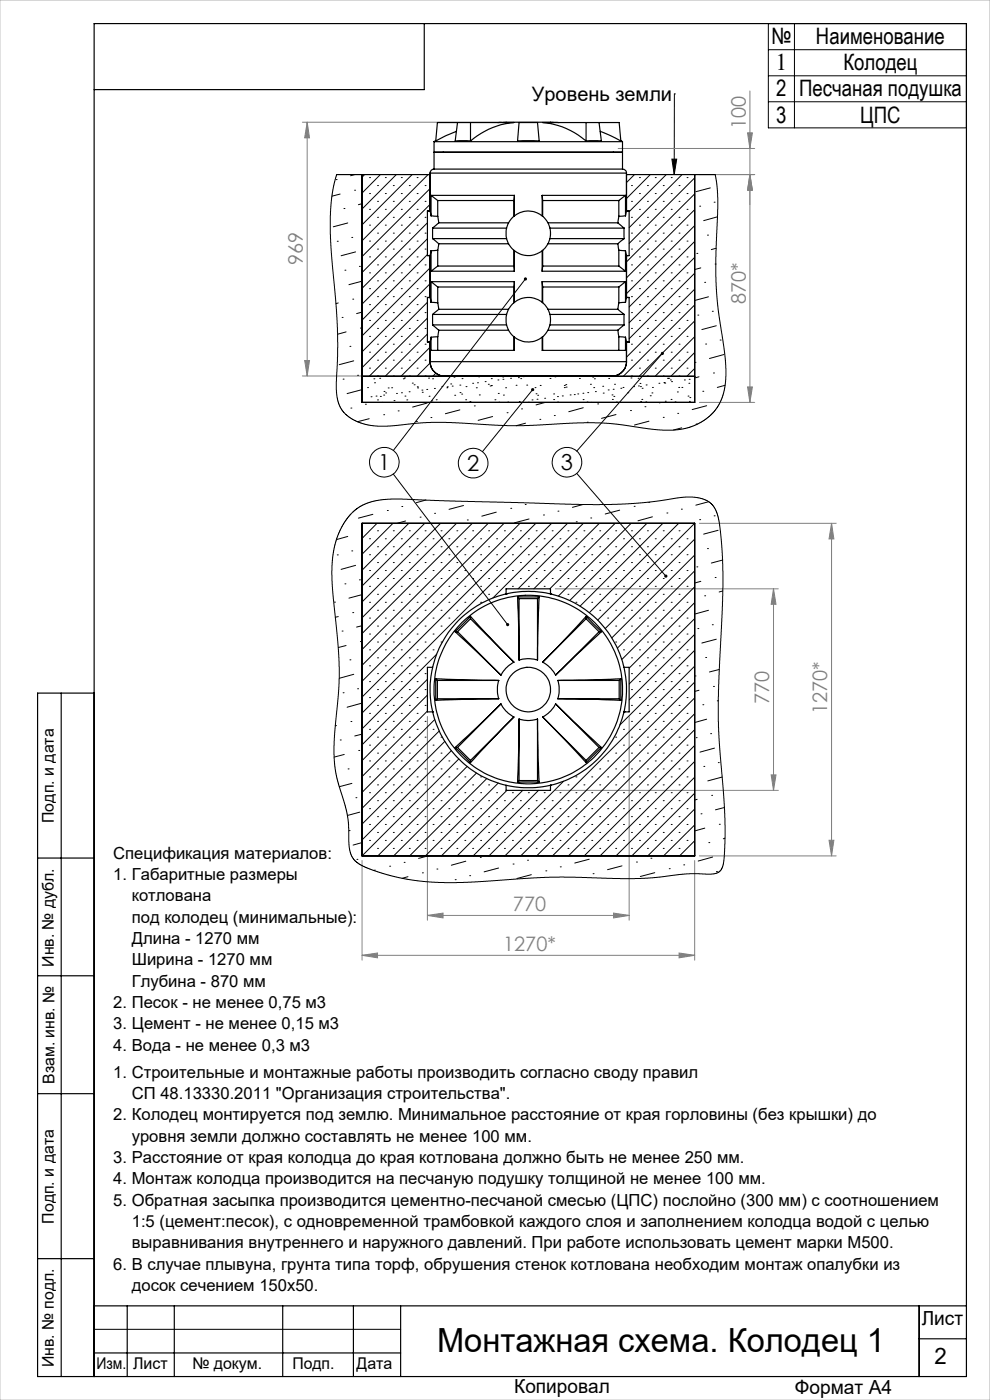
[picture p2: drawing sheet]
<svg xmlns="http://www.w3.org/2000/svg" width="210mm" height="297mm" viewBox="0 0 210 297" stroke-linecap="round" stroke-linejoin="round" font-family="sans-serif">
<g fill="none" stroke="#000" stroke-width=".21">
<path d="M143.1 19.9h.1M143.1 19.9l-.1 17.1M163 5h42v22.1h-42zM163 10.5h42M163 16.1h42M168.5 5v22.1M142.5 33.8h1l-.5 3.2zM163 21.6h42M111.4 59.2l-28 36.4M140.5 75l-18.2 20.7M113 82.7l-10.7 13.1M83.4 100.6l24.3 31.9"/>
<path d="M122.3 100.4l19 21.8M20 282h65"/>
<circle cx="81.5" cy="98.1" r="3.1"/>
<circle cx="100.4" cy="98.3" r="3.2"/>
<circle cx="120.3" cy="98.1" r="3.1"/>
</g>
<g fill="none" stroke="#808080" stroke-width=".21">
<path d="M159.1 19.3v66.1M64.1 25.9h42.2M65.2 25.9l.5 3.3h-1.1zM65.2 25.9v53.9M131.1 31.5h29M148.3 37h11.8M158.6 28.2h1l-.5 3.3zM159.1 37l.5 3.4h-1zM64.1 79.8h29.2M64.6 76.5h1.1l-.5 3.3zM148.3 85.4h11.8M158.6 82.1h1l-.5 3.3z"/>
<path d="M148.3 111h29.1M176.4 111l.5 3.3h-1zM176.4 111v70.6M117.8 124.9h47.3M164.1 124.9l.5 3.3h-1zM164.1 124.9v42.8M90.7 152v43.2M133.5 152v43.2M117.8 167.7h47.3M163.6 164.4h1l-.5 3.3zM175.9 178.3h1l-.5 3.3zM76.8 182.6v21.1"/>
<path d="M90.7 194.2l3.3-.5v1zM90.7 194.2h42.8M130.1 193.7l3.4 .5-3.4 .5zM147.4 182.6v21.1M148.3 181.6h29.1M76.8 202.7l3.3-.5v1zM76.8 202.7h70.6M144 202.2l3.4 .5-3.4 .5z"/>
</g>
<g fill="none" stroke="#000" stroke-width=".25">
<path d="M90 5v14h-70M13 147v145M20 147h-12v145h197v-287h-185v287M8 182h12M8 207h12M8 232h12M8 267h12M20 277h185M27 277v15M37 277v15M60 277v15M75 277v15"/>
<path d="M85 277v15M195 277v15M20 287h65M195 284h10"/>
</g>
<path d="M0 0h210v297h-210z" fill="none" stroke="#c0c0c0" stroke-width=".21"/>
<g fill="#000">
<path d="M142.5 33.8h1l-.5 3.2zM112.8 82.4h.4l-.2 .3 .2-.3a.34 .34 0 0 1 0 .5 .34 .34 0 0 1-.5 0 .34 .34 0 0 1 .1-.5z"/>
<path d="M111.3 58.9a.33 .33 0 0 0-.1 .5 .33 .33 0 0 0 .5 0 .33 .33 0 0 0 0-.5l-.3 .3 .3-.3zM107.5 132.3a.34 .34 0 0 0-.1 .4 .34 .34 0 0 0 .5 .1l-.2-.3 .2 .3a.34 .34 0 0 0 0-.5 .34 .34 0 0 0-.4 0zM140.3 74.8a.34 .34 0 0 0 0 .4 .34 .34 0 0 0 .5 0 .34 .34 0 0 0-.1-.5l-.2 .3 .2-.3zM141 122a.34 .34 0 0 0 0 .5 .34 .34 0 0 0 .5 0l-.2-.3 .2 .2a.35 .35 0 0 0 0-.4 .35 .35 0 0 0-.5 0z"/>
</g>
<g fill="#808080">
<path d="M76.8 202.7l3.3-.5v1zM144 202.2l3.4 .5-3.4 .5z"/>
<path d="M159.1 37l.5 3.4h-1zM158.6 28.2h1l-.5 3.3zM64.6 76.5h1.1l-.5 3.3zM65.2 25.9l.5 3.3h-1.1zM163.6 164.4h1l-.5 3.3zM164.1 124.9l.5 3.3h-1zM175.9 178.3h1l-.5 3.3zM176.4 111l.5 3.3h-1z"/>
<path d="M159.1 37l.5 3.4h-1zM158.6 82.1h1l-.5 3.3z"/>
<path d="M90.7 194.2l3.3-.5v1zM130.1 193.7l3.4 .5-3.4 .5z"/>
</g>
<g fill="none" stroke="#000" stroke-width=".21">
<path d="M71.3 38.1h.1M71.4 37l-1 4.2-.3 4.5 .1 7 1.1 11.5 .3 5.2v6.3l-.3 7 .3 2 .5 1.5 .7 1.2 1.1 1 1.6 .9 1.4 .6 3.1 .5h2.8l8.6-.8 5.2 .1 10.9 .6h4.8l9.2-.6h4.7l4.5 .3 6.8 1 3 .3 2.8-.1 2-.3 2-.6 2-1.1 1.3-1 1.6-1.8 .8-1.6 .6-2 .4-2.9-.1-3.5-1.6-10.7-.4-5.8-.1-5.4 .5-12.6-.2-2.7-.4-2.2M75.2 37l-.8 .3M77.3 37l-.5 .6M78.4 37.7h.1M80.1 39.4h.1M80.7 37l-3.9 4M81.7 37.7h.1M83.4 39.4h.1M84.1 37l-7.3 7.3M85.1 37.7h.1M86.8 39.4h.1"/>
<path d="M87.4 37l-10.6 10.7M88.5 37.7h.1M90.2 39.4h.1M90.8 37l-14 14.1M133.9 39.4h.1M134.6 37l-1.7 1.7M135.6 37.7h.1M137.3 39.4h.1M137.9 37l-5 5.1M139 37.7h.1M140.7 39.4h.1M141.3 37l-7.8 7.9"/>
<path d="M142.4 37.7h.1M144 39.4h.1M144.7 37l-11.2 11.3M145.7 37.7h.1M147.4 37.7l-13.9 13.9M150.7 39.9l-3.1 .8M71.5 51.2h.1M72.1 41.2l-1.7 .4M73 44.2h.1M73.2 57.3h.1M73.8 47.3l-3.1 .8M74.6 50.4h.1"/>
<path d="M75.2 40.4h.1M75.4 53.4l-3 .9M76.2 56.5h.1M76.8 59.7l-2.8 .7M76.8 43.2l-.8 .2M78.4 57.9h.1M78.4 54.5h.1M78.4 51.1h.1M78.4 47.8h.1M78.4 44.4h.1M78.4 41.1h.1M80.1 59.6h.1"/>
<path d="M80.1 56.2h.1M80.1 52.8h.1M80.1 49.5h.1M80.1 46.1h.1M80.1 42.7h.1M81.7 57.9h.1M81.7 54.5h.1M81.7 51.1h.1M81.7 47.8h.1M81.7 44.4h.1M81.7 41.1h.1M83.4 59.6h.1"/>
<path d="M83.4 56.2h.1M83.4 52.8h.1M83.4 49.5h.1M83.4 46.1h.1M83.4 42.7h.1M85.1 57.9h.1M85.1 54.5h.1M85.1 51.1h.1M85.1 47.8h.1M85.1 44.4h.1M85.1 41.1h.1M86.8 59.6h.1"/>
<path d="M86.8 56.2h.1M86.8 52.8h.1M86.8 49.5h.1M86.8 46.1h.1M86.8 42.7h.1M88.5 57.9h.1M88.5 54.5h.1M88.5 51.1h.1M88.5 47.8h.1M88.5 44.4h.1M88.5 41.1h.1M90.2 59.6h.1"/>
<path d="M90.2 56.2h.1M90.2 52.8h.1M90.2 49.5h.1M90.2 46.1h.1M90.2 42.7h.1M90.7 54l-13.9 13.9M90.7 50.7l-13.9 13.8M90.7 47.3l-13.9 13.9M91.2 56.8l-14.4 14.5M91.2 43.4l-14.4 14.4M91.2 40l-14.4 14.4M133.9 59.6h.1"/>
<path d="M133.9 56.2h.1M133.9 52.8h.1M133.9 49.5h.1M133.9 46.1h.1M133.9 42.7h.1M135.6 57.9h.1M135.6 54.5h.1M135.6 51.1h.1M135.6 47.8h.1M135.6 44.4h.1M135.6 41.1h.1M137.3 59.6h.1"/>
<path d="M137.3 56.2h.1M137.3 52.8h.1M137.3 49.5h.1M137.3 46.1h.1M137.3 42.7h.1M139 57.9h.1M139 54.5h.1M139 51.1h.1M139 47.8h.1M139 44.4h.1M139 41.1h.1M140.7 59.6h.1"/>
<path d="M140.7 56.2h.1M140.7 52.8h.1M140.7 49.5h.1M140.7 46.1h.1M140.7 42.7h.1M142.4 57.9h.1M142.4 54.5h.1M142.4 51.1h.1M142.4 47.8h.1M142.4 44.4h.1M142.4 41.1h.1M144 59.6h.1"/>
<path d="M144 56.2h.1M144 52.8h.1M144 49.5h.1M144 46.1h.1M144 42.7h.1M145.7 57.9h.1M145.7 54.5h.1M145.7 51.1h.1M145.7 47.8h.1M145.7 44.4h.1M145.7 41.1h.1M147.4 58l-13.9 13.9"/>
<path d="M147.4 54.6l-13.9 13.9M147.4 51.2l-13.9 13.9M147.4 47.9l-14.5 14.4M147.4 44.5l-14.5 14.4M147.4 41.1l-14.5 14.5M147.8 53.8h.1M148.4 43.7h.1M148.7 56.8l-1.3 .4M149.5 59.9h.1M150.1 49.9h.1M151.5 42.9h.1M151.7 56h.1"/>
<path d="M151.9 52.7l-1 .2M152.2 46l-2.9 .8M71.8 64.3l-.5 .1M72.6 67.3h.1M73.4 70.4l-1.8 .5M74.2 73.5h.1M74.8 63.5h.1M75 76.5l-3 .9M75.8 79.6h.1M76.4 69.6h.1M76.8 66.2l-1.2 .3M78.4 78.1h.1"/>
<path d="M78.4 74.7h.1M78.4 71.4h.1M78.4 68h.1M78.4 64.6h.1M78.4 61.2h.1M78.5 79.8h.1M80.1 79.8h.1M80.1 76.4h.1M80.1 73h.1M80.1 69.7h.1M80.1 66.3h.1M80.1 62.9h.1"/>
<path d="M81.7 78.1h.1M81.7 74.7h.1M81.7 71.4h.1M81.7 68h.1M81.7 64.6h.1M81.7 61.2h.1M83.4 79.8h.1M83.4 76.4h.1M83.4 73h.1M83.4 69.7h.1M83.4 66.3h.1M83.4 62.9h.1"/>
<path d="M85.1 78.1h.1M85.1 74.7h.1M85.1 71.4h.1M85.1 68h.1M85.1 64.6h.1M85.1 61.2h.1M86.8 79.8h.1M86.8 76.4h.1M86.8 73h.1M86.8 69.7h.1M86.8 66.3h.1M86.8 62.9h.1"/>
<path d="M88.5 78.1h.1M88.5 74.7h.1M88.5 71.4h.1M88.5 68h.1M88.5 64.6h.1M88.5 61.2h.1M90.2 79.8h.1M90.2 76.4h.1M90.2 73h.1M90.2 69.7h.1M90.2 66.3h.1M90.2 62.9h.1"/>
<path d="M90.7 70.9l-9 8.9M90.7 67.5l-12.4 12.3M90.7 64.1l-13.9 13.9M91.2 77l-2.8 2.8M91.2 73.7l-6.1 6.1M91.2 60.2l-14.4 14.4M92.5 79.2l-.7 .6M93.6 79.8h.1M93.8 79.9h.1M95.2 79.8h.1M96.9 79.8h.1M98.6 79.8h-.1"/>
<path d="M100.3 79.8h.1M101.5 79.9h.1M102 79.8h-.1M103.6 79.8h.1M105.3 79.8h.1M106.6 80h.1M107 79.8h.1M108.7 79.8h.1M110.4 79.8h.1M111 79.9h.1M112.1 79.8h-.1M115.4 79.8h.1"/>
<path d="M117.1 79.8h.1M117.7 79.9h.1M118.8 79.8h-.1M120.5 79.8h.1M122.2 79.8h-.1M123.9 79.8h.1M125.5 79.8h.1M127.2 79.8h.1M128.9 79.8h-.1M130.6 79.8h.1M133.9 79.8h.1M133.9 76.4h.1"/>
<path d="M133.9 73h.1M133.9 69.7h.1M133.9 66.3h.1M133.9 62.9h.1M135.6 78.1h.1M135.6 74.7h.1M135.6 71.4h.1M135.6 68h.1M135.6 64.6h.1M135.6 61.2h.1M137.3 79.8h.1M137.3 76.4h.1"/>
<path d="M137.3 73h.1M137.3 69.7h.1M137.3 66.3h.1M137.3 62.9h.1M139 78.1h.1M139 74.7h.1M139 71.4h.1M139 68h.1M139 64.6h.1M139 61.2h.1M140.7 79.8h.1M140.7 76.4h.1"/>
<path d="M140.7 73h.1M140.7 69.7h.1M140.7 66.3h.1M140.7 62.9h.1M142.4 78.1h.1M142.4 74.7h.1M142.4 71.4h.1M142.4 68h.1M142.4 64.6h.1M142.4 61.2h.1M144 79.8h.1M144 76.4h.1"/>
<path d="M144 73h.1M144 69.7h.1M144 66.3h.1M144 62.9h.1M145.7 78.1h.1M145.7 74.7h.1M145.7 71.4h.1M145.7 68h.1M145.7 64.6h.1M145.7 61.2h.1M147.4 78.2l-1.7 1.6M147.4 74.8l-5.1 5"/>
<path d="M147.4 71.4l-8.4 8.4M147.4 68.1l-11.8 11.7M147.4 64.7l-15.2 15.1M147.4 61.3l-14.5 14.5M147.4 76.9h.1M148 66.8h.1M148.3 79.9l-.9 .3M149.7 73h.1M150.3 63l-2.9 .7M151.1 66h.1M151.3 79.1h.1M151.9 69.1l-3 .8"/>
<path d="M152.8 72.1h.1M153.6 75.2l-3.1 .9M72.8 80.4h.1M74.4 86.6h.1M76.7 82.7l-3.1 .8M77.5 85.8h.1M78 82.2h.1M78.3 88.8l-2.5 .7M78.7 84.2h.1M79.3 80.4h.1M79.4 81.2h.1M79.8 84h.1"/>
<path d="M80.1 84.8h.1M80.5 80.3h.1M80.7 84.1h.1M80.9 85.4h.1M81.4 83.8h.1M81.4 88h.1M81.5 83h.1M81.8 83.4h.1M82.3 82.3h.1M83.1 82.3h.1M83.6 85h.1M84.1 83.5h.1"/>
<path d="M84.5 87.2h.1M85.2 83.3h.1M85.5 80.4h.1M85.8 80.2h.1M85.9 84h.1M86.3 84.8h.1M86.8 83.1h.1M87.1 85.4h.1M87.5 81.3h.1M87.8 81.6h.1M88.3 89.4h.1M88.5 82.1h.1"/>
<path d="M88.6 82.3h.1M89.5 82.8h.1M89.6 83.2h.1M90.5 82.6h.1M90.6 85.5l-3.1 .9M90.9 80.2h.1M91 84.1h.1M91.4 88.6h.1M91.6 85.1h.1M91.8 80.4h.1M91.9 85.4h.1M92.1 82.4h.1"/>
<path d="M92.5 84.8h.1M93.4 85.4h.1M93.7 82h.1M94.8 82.3h.1M94.9 82.1h.1M95.6 81.5h.1M95.9 81.9h.1M96.3 80h.1M96.4 83.9h.1M97.5 81.7h.1M97.5 87l-3 .8M97.6 83.3h.1"/>
<path d="M97.9 83.6h.1M98 80.3h.1M98.8 84.8h.1M98.8 82h.1M99.6 85.3h.1M99.7 85.2h.1M100.3 81.3h.1M100.6 86.1h.1M101 82.3h.1M101.3 81.2h.1M101.7 83.8h.1M102.9 81h.1"/>
<path d="M103.6 81.5h.1M104 81.9h.1M104.2 80.3h.1M104.2 81.8h.1M104.5 88.4l-3.1 .8M105 84.8h.1M105.6 80.6h.1M105.7 83.5h.1M105.8 85.3h.1M106.7 80.5h.1M106.8 83.8h.1M107.2 82.3h.1"/>
<path d="M107.6 87.6h.1M107.7 85.3h.1M108.3 80.3h.1M109.5 81.7h.1M110 80.1h.1M110.1 85.2h.1M110.5 80.3h.1M110.6 86.7h.1M111.5 89.8l-2 .5M111.7 81.7h.1M112.1 85.3h.1M112.9 84.8h.1"/>
<path d="M113.5 82.2h.1M113.7 83.5h.1M113.9 84.7h.1M114.1 83.9h.1M114.5 89h.1M114.6 81.8h.1M115.5 84.5h.1M115.6 85.4l-1.9 .5M116.7 80.3h.1M117.4 83.6h.1M117.4 84.8h.1M117.6 88.2h.1"/>
<path d="M118.3 84.1h.1M118.3 85.3h.1M119.3 84h.1M119.7 82.2h.1M119.7 81.8h.1M120 81.6h.1M120.1 82.1h.1M120.9 83.8h.1M121.8 83.7h.1M122.6 83.6h.1M122.9 80.3h.1M123.6 83.4h.1"/>
<path d="M123.7 84.8h.1M123.7 86.5l-3 .8M124.5 85.3h.1M124.6 89.6h.1M124.7 83.3h.1M125.2 81.5h.1M125.4 85.4h.1M125.7 80h.1M125.9 82.2h.1M126.1 80.4h.1M126.3 83.1h.1M126.8 85.7h.1"/>
<path d="M127.8 81.9h.1M128 83.4h.1M129 82.7h.1M129.1 80.3h.1M129.8 83.8h.1M129.9 84.7h.1M130.1 82.6h.1M130.2 84.1h.1M130.4 81.5h.1M130.7 87.9l-3.1 .9M130.7 85.3h.1M131.7 82.4h.1"/>
<path d="M132.2 82.2h.1M133.2 83.3h.1M133.7 87.1h.1M133.8 80.2h.1M134.4 82h.1M135.4 80.3h.1M135.4 81.9h.1M135.7 81.3h.1M135.9 82h.1M135.9 85.2h.1M136.1 84.7h.1M136.2 82.4h.1"/>
<path d="M136.8 86.3h.1M137 85.3h.1M137.1 81.7h.1M137.7 89.4l-3.1 .8M137.9 84h.1M138.3 83.4h.1M138.4 82.2h.1M139.8 81.3h.1M140.2 85.4l-.3 .1M140.7 88.5h.1M140.8 81.2h.1M141 81.3h.1"/>
<path d="M141.1 85.1h.1M141.6 80.3h.1M141.9 80.3h.1M142.2 80.6h.1M142.3 84.7h.1M142.5 81h.1M143.2 85.3h.1M143.7 83.1h.1M143.8 87.7h.1M144 82.2h.1M144.6 90.8l-1.7 .4M144.6 82.2h.1"/>
<path d="M145.2 80.6h.1M145.9 84h.1M146.1 81.3h.1M146.2 80.5h.1M146.2 85.2h.1M146.3 84.3h.1M147.7 90h.1M149.1 83h.1M149.9 86.1l-3.1 .8M153.8 81.7l-1.6 .5M71.5 117.7h.1M73.8 113.8l-2.4 .7"/>
<path d="M74.2 109.3l1.8-1.6 1.8-1 2.2-.6 2.9-.2 44.3 1.2 8.2-.4 4-.4 5.1-.8 2.4-.1 2.2 .4 1.6 .9 1.1 1.5 .7 2.4 .5 3.8 .3 5.2v6.8l-.8 17.8-.1 8.9 .2 5.6 1 11.8 .2 7.2-.2 4.9-.3 1.2-.4 .8-.9 .6-.7 .2h-5.7l-8.8 .9-5.2 .1-9.5-.3h-5.5l-15.9 1-6.5 .2-5.7-.4-4.7-.9-2.8-.8-3-1-1.4-.7-1.2-.8-.8-1-.4-1.3-.4-7.1-.6-2.4-1.9-6.4-.5-4.4 .2-4.6 .9-9.7 .1-4.4-.3-5-1.2-11.9-.1-5.2 .4-2.9 .8-2.7 1.2-2.5zM74.6 116.9h.1M75.4 119.9l-3 .9M78.4 117.7h.1M78.4 114.3h.1M79.1 109.1l-3.1 .8M80 111l-3.2 3.2M80.1 119.3h.1M80.1 116h.1M80.1 112.6h.1M81.7 117.7h.1M81.7 114.3h.1"/>
<path d="M82.2 108.3h.1M83.4 111l-6.6 6.6M83.4 119.3h.1M83.4 116h.1M83.4 112.6h.1M85.1 117.7h.1M85.1 114.3h.1M85.2 107.5h.1M86 110.5l-1.8 .5M86.7 111l-9.9 10M86.8 119.3h.1M86.8 116h.1"/>
<path d="M86.8 112.6h.1M88.5 117.7h.1M88.5 114.3h.1M89.1 109.7h.1M90.1 111l-13.3 13.3M90.2 119.3h.1M90.2 116h.1M90.2 112.6h.1M90.3 106.1l-2 .5M91.9 117.7h.1M91.9 114.3h.1M92.2 108.9h.1"/>
<path d="M93.5 111l-16.7 16.7M93.6 119.3h.1M93.6 116h.1M93.6 112.6h.1M95.2 117.7h.1M95.2 114.3h.1M96.8 111l-20 20.1M96.9 119.3h.1M96.9 116h.1M96.9 112.6h.1M98.3 107.2l-3.1 .9M98.6 117.7h.1"/>
<path d="M98.6 114.3h.1M99.1 110.3h.1M100.2 111l-23.4 23.4M100.3 119.3h.1M100.3 116h.1M100.3 112.6h.1M102 117.7h.1M102 114.3h.1M103.6 111l-26.8 26.8M103.6 119.3h.1M103.6 116h.1M103.6 112.6h.1"/>
<path d="M105.3 108.7l-3.1 .8M105.3 117.7h.1M105.3 114.3h.1M106.9 111l-30.1 30.1M107 119.3h.1M107 116h.1M107 112.6h.1M108.3 107.8h.1M108.7 117.7h.1M108.7 114.3h.1M110.3 111l-33.5 33.5M110.4 119.3h.1"/>
<path d="M110.4 116h.1M110.4 112.6h.1M111.4 107h.1M112.1 117.7h.1M112.1 114.3h.1M112.2 110.1l-3.1 .8M113.7 111l-36.9 36.9M113.7 119.3h.1M113.7 116h.1M113.7 112.6h.1M115.3 109.3h.1M115.4 117.7h.1"/>
<path d="M115.4 114.3h.1M117 111l-40.2 40.3M117.1 119.3h.1M117.1 116h.1M117.1 112.6h.1M118.4 108.4h.1M118.8 117.7h.1M118.8 114.3h.1M120.4 111l-15.8 15.9M120.5 119.3h.1M120.5 116h.1M120.5 112.6h.1"/>
<path d="M122.2 117.7h.1M122.2 114.3h.1M122.2 110.7h.1M123.6 107l-2.2 .6M123.8 111l-13.9 13.9M123.9 119.3h.1M123.9 116h.1M123.9 112.6h.1M125.3 109.9h.1M125.5 117.7h.1M125.5 114.3h.1M127.1 111l-13.9 13.9"/>
<path d="M127.2 119.3h.1M127.2 116h.1M127.2 112.6h.1M128.9 117.7h.1M128.9 114.3h.1M130.5 111l-13.9 13.9M130.6 119.3h.1M130.6 116h.1M130.6 112.6h.1M131.4 108.2l-3 .8M132.3 117.7h.1M132.3 114.3h.1"/>
<path d="M133.9 111l-15.5 15.5M133.9 119.3h.1M133.9 116h.1M133.9 112.6h.1M134.5 107.4h.1M135.6 117.7h.1M135.6 114.3h.1M137.2 111l-16.3 16.4M137.3 119.3h.1M137.3 116h.1M137.3 112.6h.1M137.6 106.6h.1"/>
<path d="M138.4 109.6l-3.1 .9M139 117.7h.1M139 114.3h.1M140.6 111l-17.6 17.6M140.7 119.3h.1M140.7 116h.1M140.7 112.6h.1M141.5 108.8h.1M142.4 117.7h.1M142.4 114.3h.1M144 111l-19 19M144 119.3h.1"/>
<path d="M144 116h.1M144 112.6h.1M144.5 108h.1M145.7 117.7h.1M145.7 114.3h.1M147.4 117.8l-17.6 17.5M147.4 114.4l-19 18.9M147.4 111l-20.6 20.5M148.4 110.2h.1M150.1 116.4h.1M150.4 106.4l-2.8 .8M151.5 109.4h.1"/>
<path d="M152.3 112.5l-3 .8M153.3 118.8l-2.4 .6M70.9 127.7h.1M71.8 130.8l-.7 .1M72.6 133.9h.1M73.2 123.9h.1M73.4 136.9l-1.6 .5M74.2 140h.1M74.8 130h.1M76.2 123h.1M76.4 136.1h.1M76.8 132.7l-1.2 .3"/>
<path d="M76.8 126.1l-2.8 .8M78.4 137.9h.1M78.4 134.5h.1M78.4 131.1h.1M78.4 127.8h.1M78.4 124.4h.1M78.4 121h.1M80.1 139.6h.1M80.1 136.2h.1M80.1 132.8h.1M80.1 129.5h.1M80.1 126.1h.1"/>
<path d="M80.1 122.7h.1M81.7 137.9h.1M81.7 134.5h.1M81.7 131.1h.1M81.7 127.8h.1M81.7 124.4h.1M81.7 121h.1M83.4 139.6h.1M83.4 136.2h.1M83.4 132.8h.1M83.4 129.5h.1M83.4 126.1h.1"/>
<path d="M83.4 122.7h.1M85.1 137.9h.1M85.1 134.5h.1M85.1 131.1h.1M85.1 127.8h.1M85.1 124.4h.1M85.1 121h.1M86.8 139.6h.1M86.8 136.2h.1M86.8 132.8h.1M86.8 129.5h.1M86.8 126.1h.1"/>
<path d="M86.8 122.7h.1M88.5 137.9h.1M88.5 134.5h.1M88.5 131.1h.1M88.5 127.8h.1M88.5 124.4h.1M88.5 121h.1M90.2 139.6h.1M90.2 136.2h.1M90.2 132.8h.1M90.2 129.5h.1M90.2 126.1h.1"/>
<path d="M90.2 122.7h.1M91.9 137.9h.1M91.9 134.5h.1M91.9 131.1h.1M91.9 127.8h.1M91.9 124.4h.1M91.9 121h.1M92.6 138.8l-15.8 15.8M93.6 136.2h.1M93.6 132.8h.1M93.6 129.5h.1M93.6 126.1h.1"/>
<path d="M93.6 122.7h.1M95.2 131.1h.1M95.2 127.8h.1M95.2 124.4h.1M95.2 121h.1M96.9 129.5h.1M96.9 126.1h.1M96.9 122.7h.1M98.6 127.8h.1M98.6 124.4h.1M98.6 121h.1M100.3 126.1h.1"/>
<path d="M100.3 122.7h.1M102 127.8h.1M102 124.4h.1M102 121h.1M103.6 126.1h.1M103.6 122.7h.1M105.3 124.4h.1M105.3 121h.1M107 122.7h.1M108.7 124.4h.1M108.7 121h.1M110.4 122.7h.1"/>
<path d="M112.1 124.4h.1M112.1 121h.1M113.7 122.7h.1M115.4 124.4h.1M115.4 121h.1M117.1 122.7h.1M118.8 124.4h.1M118.8 121h.1M120.5 126.1h.1M120.5 122.7h.1M122.2 127.8h.1M122.2 124.4h.1"/>
<path d="M122.2 121h.1M123.9 126.1h.1M123.9 122.7h.1M125.5 127.8h.1M125.5 124.4h.1M125.5 121h.1M127.2 129.5h.1M127.2 126.1h.1M127.2 122.7h.1M128.9 131.1h.1M128.9 127.8h.1M128.9 124.4h.1"/>
<path d="M128.9 121h.1M130.6 136.2h.1M130.6 132.8h.1M130.6 129.5h.1M130.6 126.1h.1M130.6 122.7h.1M132.3 137.9h.1M132.3 134.5h.1M132.3 131.1h.1M132.3 127.8h.1M132.3 124.4h.1M132.3 121h.1"/>
<path d="M133.9 139.6h.1M133.9 136.2h.1M133.9 132.8h.1M133.9 129.5h.1M133.9 126.1h.1M133.9 122.7h.1M135.6 137.9h.1M135.6 134.5h.1M135.6 131.1h.1M135.6 127.8h.1M135.6 124.4h.1M135.6 121h.1"/>
<path d="M137.3 139.6h.1M137.3 136.2h.1M137.3 132.8h.1M137.3 129.5h.1M137.3 126.1h.1M137.3 122.7h.1M139 137.9h.1M139 134.5h.1M139 131.1h.1M139 127.8h.1M139 124.4h.1M139 121h.1"/>
<path d="M140.7 139.6h.1M140.7 136.2h.1M140.7 132.8h.1M140.7 129.5h.1M140.7 126.1h.1M140.7 122.7h.1M142.4 137.9h.1M142.4 134.5h.1M142.4 131.1h.1M142.4 127.8h.1M142.4 124.4h.1M142.4 121h.1"/>
<path d="M144 139.6h.1M144 136.2h.1M144 132.8h.1M144 129.5h.1M144 126.1h.1M144 122.7h.1M145.7 137.9h.1M145.7 134.5h.1M145.7 131.1h.1M145.7 127.8h.1M145.7 124.4h.1M145.7 121h.1"/>
<path d="M147.4 138l-15.9 15.8M147.4 134.6l-13.9 13.9M147.4 131.2l-13.9 13.9M147.4 127.8l-13.9 13.9M147.4 124.5l-15.5 15.4M147.4 121.1l-16.4 16.4M147.8 120.3h.1M148 133.3h.1M148.7 123.3l-1.3 .4M149.5 126.4h.1M149.7 139.5h.1M150.3 129.5l-2.9 .8"/>
<path d="M151.1 132.5h.1M151.7 122.5h.1M151.9 135.6l-3 .8M153.3 125.4l-.8 .2M71.4 153.9l-.3 .1M72.2 157h.1M72.8 147h.1M74.4 153.1h.1M75 143l-3 .9M75.8 146.1h.1M76.1 159.2h.1M76.7 149.2l-3.1 .8"/>
<path d="M76.8 155.7l-1.6 .4M78.4 158.1h.1M78.4 154.7h.1M78.4 151.3h.1M78.4 148h.1M78.4 144.6h.1M78.4 141.2h.1M80.1 159.8h.1M80.1 156.4h.1M80.1 153h.1M80.1 149.6h.1M80.1 146.3h.1"/>
<path d="M80.1 142.9h.1M81.7 158.1h.1M81.7 154.7h.1M81.7 151.3h.1M81.7 148h.1M81.7 144.6h.1M81.7 141.2h.1M83.4 159.8h.1M83.4 156.4h.1M83.4 153h.1M83.4 149.6h.1M83.4 146.3h.1"/>
<path d="M83.4 142.9h.1M85.1 158.1h.1M85.1 154.7h.1M85.1 151.3h.1M85.1 148h.1M85.1 144.6h.1M85.1 141.2h.1M86.8 159.8h.1M86.8 156.4h.1M86.8 153h.1M86.8 149.6h.1M86.8 146.3h.1"/>
<path d="M86.8 142.9h.1M88.5 158.1h.1M88.5 154.7h.1M88.5 151.3h.1M88.5 148h.1M88.5 144.6h.1M88.5 141.2h.1M90.2 159.8h.1M90.2 156.4h.1M90.2 153h.1M90.2 149.6h.1M90.2 146.3h.1"/>
<path d="M90.2 142.9h.1M90.7 150.8l-13.9 13.9M90.7 147.5l-13.9 13.9M90.7 144.1l-13.9 13.9M91.9 158.1h.1M91.9 154.7h.1M92.2 152.6l-15.4 15.5M93.2 155.1l-16.4 16.4M93.6 159.8h.1M93.6 156.4h.1M94.4 157.3l-17.6 17.5M95.7 159.2l-18.9 19"/>
<path d="M130.6 159.8h.1M130.6 156.4h.1M132.3 158.1h.1M132.3 154.7h.1M133.9 159.8h.1M133.9 156.4h.1M133.9 153h.1M133.9 149.6h.1M133.9 146.3h.1M133.9 142.9h.1M135.6 158.1h.1M135.6 154.7h.1"/>
<path d="M135.6 151.3h.1M135.6 148h.1M135.6 144.6h.1M135.6 141.2h.1M137.3 159.8h.1M137.3 156.4h.1M137.3 153h.1M137.3 149.6h.1M137.3 146.3h.1M137.3 142.9h.1M139 158.1h.1M139 154.7h.1"/>
<path d="M139 151.3h.1M139 148h.1M139 144.6h.1M139 141.2h.1M140.7 159.8h.1M140.7 156.4h.1M140.7 153h.1M140.7 149.6h.1M140.7 146.3h.1M140.7 142.9h.1M142.4 158.1h.1M142.4 154.7h.1"/>
<path d="M142.4 151.3h.1M142.4 148h.1M142.4 144.6h.1M142.4 141.2h.1M144 159.8h.1M144 156.4h.1M144 153h.1M144 149.6h.1M144 146.3h.1M144 142.9h.1M145.7 158.1h.1M145.7 154.7h.1"/>
<path d="M145.7 151.3h.1M145.7 148h.1M145.7 144.6h.1M145.7 141.2h.1M147.4 158.1l-23.5 23.5M147.4 154.8l-26.8 26.8M147.4 151.4l-30.2 30.2M147.4 148.1l-33.6 33.5M147.4 144.7l-36.9 36.9M147.4 141.3l-40.3 40.3M147.4 143.4h.1M147.7 156.5h.1"/>
<path d="M148.3 146.4l-.9 .3M149.1 149.5h.1M149.9 152.6l-2.5 .7M150.7 155.6h.1M151.3 145.6h.1M151.6 158.7l-3.1 .9M152.4 148.6l-.2 .1M152.6 142l-2.1 .6M73 160.1l-2.1 .5M73.8 163.1h.1M74 176.2h.1M74.6 166.2l-2.6 .7"/>
<path d="M75.5 169.2h.1M76.3 172.3l-2.6 .7M76.8 178.7l-1.9 .6M78.4 178.3h.1M78.4 174.9h.1M78.4 171.6h.1M78.4 168.2h.1M78.4 164.8h.1M78.4 161.4h.1M80.1 180h.1M80.1 176.6h.1M80.1 173.2h.1"/>
<path d="M80.1 169.9h.1M80.1 166.5h.1M80.1 163.1h.1M81.7 178.3h.1M81.7 174.9h.1M81.7 171.6h.1M81.7 168.2h.1M81.7 164.8h.1M81.7 161.4h.1M83.4 180h.1M83.4 176.6h.1M83.4 173.2h.1"/>
<path d="M83.4 169.9h.1M83.4 166.5h.1M83.4 163.1h.1M85.1 178.3h.1M85.1 174.9h.1M85.1 171.6h.1M85.1 168.2h.1M85.1 164.8h.1M85.1 161.4h.1M86.8 180h.1M86.8 176.6h.1M86.8 173.2h.1"/>
<path d="M86.8 169.9h.1M86.8 166.5h.1M86.8 163.1h.1M88.5 178.3h.1M88.5 174.9h.1M88.5 171.6h.1M88.5 168.2h.1M88.5 164.8h.1M88.5 161.4h.1M90.2 180h.1M90.2 176.6h.1M90.2 173.2h.1"/>
<path d="M90.2 169.9h.1M90.2 166.5h.1M90.2 163.1h.1M91.9 178.3h.1M91.9 174.9h.1M91.9 171.6h.1M91.9 168.2h.1M91.9 164.8h.1M91.9 161.4h.1M93.6 180h.1M93.6 176.6h.1M93.6 173.2h.1"/>
<path d="M93.6 169.9h.1M93.6 166.5h.1M93.6 163.1h.1M95.2 178.3h.1M95.2 174.9h.1M95.2 171.6h.1M95.2 168.2h.1M95.2 164.8h.1M95.2 161.4h.1M96.9 180h.1M96.9 176.6h.1M96.9 173.2h.1"/>
<path d="M96.9 169.9h.1M96.9 166.5h.1M96.9 163.1h.1M97.3 161l-20.5 20.6M98.6 178.3h.1M98.6 174.9h.1M98.6 171.6h.1M98.6 168.2h.1M98.6 164.8h.1M99.1 162.6l-18.9 19M100.3 180h.1M100.3 176.6h.1"/>
<path d="M100.3 173.2h.1M100.3 169.9h.1M100.3 166.5h.1M101.1 164l-17.6 17.6M102 178.3h.1M102 174.9h.1M102 171.6h.1M102 168.2h.1M102 164.8h.1M103.3 165.2l-16.4 16.4M103.6 180h.1M103.6 176.6h.1"/>
<path d="M103.6 173.2h.1M103.6 169.9h.1M103.6 166.5h.1M105.3 178.3h.1M105.3 174.9h.1M105.3 171.6h.1M105.3 168.2h.1M105.7 166.1l-15.5 15.5M107 180h.1M107 176.6h.1M107 173.2h.1M107 169.9h.1"/>
<path d="M107.5 167.7l-13.9 13.9M108.7 178.3h.1M108.7 174.9h.1M108.7 171.6h.1M108.7 168.2h.1M110.4 180h.1M110.4 176.6h.1M110.4 173.2h.1M110.4 169.9h.1M110.9 167.7l-13.9 13.9M112.1 178.3h.1M112.1 174.9h.1"/>
<path d="M112.1 171.6h.1M112.1 168.2h.1M113.7 180h.1M113.7 176.6h.1M113.7 173.2h.1M113.7 169.9h.1M114.2 167.7l-13.8 13.9M115.4 178.3h.1M115.4 174.9h.1M115.4 171.6h.1M115.4 168.2h.1M117.1 180h.1"/>
<path d="M117.1 176.6h.1M117.1 173.2h.1M117.1 169.9h.1M118.8 178.3h.1M118.8 174.9h.1M118.8 171.6h.1M118.8 168.2h.1M119.6 165.7l-15.9 15.9M120.5 180h.1M120.5 176.6h.1M120.5 173.2h.1M120.5 169.9h.1"/>
<path d="M120.5 166.5h.1M122.2 178.3h.1M122.2 174.9h.1M122.2 171.6h.1M122.2 168.2h.1M122.2 164.8h.1M123.9 180h.1M123.9 176.6h.1M123.9 173.2h.1M123.9 169.9h.1M123.9 166.5h.1M125.5 178.3h.1"/>
<path d="M125.5 174.9h.1M125.5 171.6h.1M125.5 168.2h.1M125.5 164.8h.1M127.2 180h.1M127.2 176.6h.1M127.2 173.2h.1M127.2 169.9h.1M127.2 166.5h.1M127.2 163.1h.1M128.9 178.3h.1M128.9 174.9h.1"/>
<path d="M128.9 171.6h.1M128.9 168.2h.1M128.9 164.8h.1M128.9 161.4h.1M130.6 180h.1M130.6 176.6h.1M130.6 173.2h.1M130.6 169.9h.1M130.6 166.5h.1M130.6 163.1h.1M132.3 178.3h.1M132.3 174.9h.1"/>
<path d="M132.3 171.6h.1M132.3 168.2h.1M132.3 164.8h.1M132.3 161.4h.1M133.9 180h.1M133.9 176.6h.1M133.9 173.2h.1M133.9 169.9h.1M133.9 166.5h.1M133.9 163.1h.1M135.6 178.3h.1M135.6 174.9h.1"/>
<path d="M135.6 171.6h.1M135.6 168.2h.1M135.6 164.8h.1M135.6 161.4h.1M137.3 180h.1M137.3 176.6h.1M137.3 173.2h.1M137.3 169.9h.1M137.3 166.5h.1M137.3 163.1h.1M139 178.3h.1M139 174.9h.1"/>
<path d="M139 171.6h.1M139 168.2h.1M139 164.8h.1M139 161.4h.1M140.7 180h.1M140.7 176.6h.1M140.7 173.2h.1M140.7 169.9h.1M140.7 166.5h.1M140.7 163.1h.1M142.4 178.3h.1M142.4 174.9h.1"/>
<path d="M142.4 171.6h.1M142.4 168.2h.1M142.4 164.8h.1M142.4 161.4h.1M144 180h.1M144 176.6h.1M144 173.2h.1M144 169.9h.1M144 166.5h.1M144 163.1h.1M145.7 178.3h.1M145.7 174.9h.1"/>
<path d="M145.7 171.6h.1M145.7 168.2h.1M145.7 164.8h.1M145.7 161.4h.1M147.4 178.4l-3.3 3.2M147.4 175l-6.6 6.6M147.4 171.6l-10 10M147.4 168.3l-13.4 13.3M147.4 164.9l-16.7 16.7M147.4 161.5l-20.1 20.1M147.9 169.6l-.5 .1M148.7 172.6h.1"/>
<path d="M149.3 162.6h.1M149.5 175.7l-2.1 .6M150.4 178.7h.1M151 168.7h.1M152.4 161.8h.1M152.6 174.9h.1M153.2 164.8l-3.1 .9M153.7 171.3l-1.9 .5M153.8 177.8l-.4 .1M75.7 182.3h.1M79.6 184.6l-.3 .1M82.7 183.8h.1"/>
<path d="M85.7 182.9h.1M86.5 186l-1.2 .3M89.6 185.2h.1M90.8 181.6l-2 .5M92.7 184.4h.1M96.6 186.6h.1M98.8 182.7l-3.1 .8M99.6 185.8h.1M101.9 181.9h.1M105.8 184.1l-3.1 .9M108.8 183.3h.1M111.9 182.5h.1"/>
<path d="M112.7 185.6l-3.1 .8M115.4 181.6l-.4 .1M115.8 184.7h.1M118.9 183.9h.1M125 182.3l-3.1 .8M125.8 185.3h.1M131.9 183.7l-3 .8M135 182.9h.1M138.1 182.1h.1M138.9 185.1l-3.1 .8M142 184.3h.1M145 183.5h.1"/>
<path d="M151.2 181.8l-3.1 .9M152 184.9h.1"/>
</g>
<g fill="none" stroke="#000" stroke-width=".25">
<path d="M71.4 37h19.8M76.8 37v48.4h70.6v-48.4M91.2 36.7h41.7M91.2 36.7v8.1M92.1 35.9h-.2a.79 .79 0 0 0-.7 .8M92.1 35.9h39.9M92.1 32.3h39.9M92.1 30.1h39.9M92.1 30.1v5.8M92.4 29.8l-.3 .3M94 32.3h.1M96.8 27.9l-2.2 .9-2.2 1.1 .4-3.9h16.2a16.3 16.3 0 0 0-9.2 3.9"/>
<path d="M97 26l-.4 3.9h3.2M99.8 26v3.9M105.5 26h13.1M110.1 26h3.9l.4 3.9h-4.6zM124.3 26v3.9M127.1 26l.5 3.9h-3.3M127.3 27.9l4.4 2-.4-3.9h-16.2a15.9 15.9 0 0 1 9.2 3.9M130.1 32.3h.1M131.7 29.8l.3 .3M132 35.9h.2a.79 .79 0 0 1 .7 .8M132 30.1v5.8M132.9 36.7v8.1"/>
<path d="M132.9 37h18.8M91.2 44.8l.2 1M91.2 44.8h-.5v9.4h.5M91.2 54.2v8.9M91.4 41.4h17.7M91.4 59.8h17.7M91.4 53.2l-.2 1M91.4 57.5h17.7M91.4 45.8l1.5 .1M91.4 41.4v4.4M91.4 53.2v4.3M91.4 59.8v4.3"/>
<path d="M91.4 41.4l1.5 1.1M91.4 59.8l1.5 1.1M91.8 48.4v2.2M91.8 48.4h15.7M91.8 50.6h15.7M91.8 50.6l1.3 1.1M92.9 42.5h16.1M92.9 56.4h16.1M92.9 45.9l.2 1.4M92.9 53.1l-1.5 .1M92.9 56.4l-1.5 1.1M92.9 42.5v3.4"/>
<path d="M92.9 53.1v3.3M93.1 47.3l-1.3 1.1M93.1 47.3h14.8M93.1 51.7h14.8M93.1 51.7l-.2 1.4M109 42.5v3.4M109 53.1v3.3M109 56.4l.1 1.1M109.1 41.4v4.4M109.1 53.2v4.3M109.1 59.8v4.3M109.1 41.4l-.1 1.1"/>
<path d="M109.1 59.8l-.1 1.1M115 41.4h17.7M115 59.8h17.7M115 57.5h17.7M115 41.4v4.4M115 53.2v4.3M115 59.8v4.3M115 59.8l.1 1.1M115 41.4l.1 1.1M115.1 56.4h16.2M115.1 42.5h16.2M115.1 56.4l-.1 1.1"/>
<path d="M115.1 42.5v3.4M115.1 53.1v3.3M116.2 47.3h14.9M116.2 51.7h14.9M116.7 48.4h15.7M116.7 50.6h15.7M131.1 47.3l1.3 1.1M131.1 51.7l.2 1.4M131.3 45.9l-.2 1.4M131.3 53.1l1.4 .1M131.3 56.4l1.4 1.1M131.3 42.5v3.4"/>
<path d="M131.3 53.1v3.3M132.4 48.4v2.2M132.4 50.6l-1.3 1.1M132.7 53.2l.2 1M132.7 45.8l-1.4 .1M132.7 41.4v4.4M132.7 53.2v4.3M132.7 59.8v4.3M132.7 59.8l-1.4 1.1M132.7 41.4l-1.4 1.1M132.9 44.8l-.2 1M132.9 44.8h.6v9.4h-.6"/>
<path d="M132.9 54.2v8.9M76.8 79.8h70.6M91.2 76.7a3.1 3.1 0 0 0 3.1 3.1M91.2 63.1l.2 1M91.2 63.1h-.5v9.5h.5M91.2 76.7h41.7M91.2 72.6v4.1M91.4 71.5l-.2 1.1M91.4 71.5v2.8h17.7v-2.8M91.4 64.1l1.5 .1M91.8 66.7v2.2M91.8 66.7h15.7"/>
<path d="M91.8 68.9h15.7M91.8 68.9l1.3 1.2M92.9 60.9h16.1M92.9 64.2l.2 1.4M92.9 71.4l-1.5 .1M92.9 60.9v3.3M92.9 71.4v2.9M93.1 70.1h14.8M93.1 65.6l-1.3 1.1M93.1 65.6h14.8M93.1 70.1l-.2 1.3M94.3 79.8h35.5"/>
<path d="M109 60.9v3.3M109 71.4v2.9M115 71.5v2.8h17.7v-2.8M115.1 60.9h16.2M115.1 60.9v3.3M115.1 71.4v2.9M116.2 65.6h14.9M116.2 70.1h14.9M116.7 66.7h15.7M116.7 68.9h15.7M131.1 65.6l1.3 1.1M131.1 70.1l.2 1.3"/>
<path d="M131.3 64.2l-.2 1.4M131.3 71.4l1.4 .1M131.3 60.9v3.3M131.3 71.4v2.9M132.4 66.7v2.2M132.4 68.9l-1.3 1.2M132.7 71.5l.2 1.1M132.7 64.1l-1.4 .1M132.9 76.7a3.1 3.1 0 0 1-3.1 3.1M132.9 63.1l-.2 1M132.9 63.1h.6v9.5h-.6M132.9 72.6v4.1"/>
<path d="M76.8 111h70.6v70.6h-70.6zM96.6 134l9.7 9.2M96.6 134h.4M97 134l9.3 9.2M99.8 130.8l9.2 9.7M99.8 130.8l-3.2 3.2M99.8 130.8v.5M99.8 131.3l9.2 9.2M99.8 131.3l-2.8 2.7M107.4 126h.1M107.4 126v-1.1h9.4v1.1M109.8 126.6h4.6"/>
<path d="M109.8 126.6l.3 13.4M109.8 126.6l.3 .4M110.1 127v13M110.1 127h3.9M114 127v13M114.4 126.6l-.4 13.4M114.4 126.6l-.4 .4M116.8 126h.1M124.3 130.8l3.3 3.2M124.3 130.8l-9.2 9.7M124.3 130.8v.5M124.3 131.3l-9.2 9.2"/>
<path d="M124.3 131.3l2.8 2.7M127.1 134h.5M127.1 134l-9.2 9.2M127.6 134l-9.7 9.2M91.8 151h.1M91.8 141.6h-1.1v9.4h1.1M92.4 144l13.4 .4M92.4 144v4.6M92.4 144l.4 .4M92.8 148.2l-.4 .4M92.8 144.4h13M92.8 148.2h13"/>
<path d="M92.8 144.4v3.8M96.6 158.6l3.2 3.2M96.6 158.6h.4M97 158.6l2.8 2.7M105.8 148.2l-13.4 .4M105.8 144.4l-.2 1a6.5 6.5 0 0 0 .2 2.8M106.3 149.3l.1 .3a6.8 6.8 0 0 0 2.6 2.5M106.3 149.3l-9.7 9.3M106.3 149.3l-9.3 9.3M109 140.5a7 7 0 0 0-2.7 2.7M109 152.1l-9.2 9.7M109 152.1l-9.2 9.2"/>
<path d="M110.1 152.5l-.3 13.4M110.1 152.5a6.1 6.1 0 0 0 3.9 0M110.1 140l.4-.1a6.5 6.5 0 0 1 3.5 .1M110.1 152.5v13.1M114 152.5l.4 13.4M114 152.5v13.1M115.1 152.1l9.2 9.7M115.1 140.5a7 7 0 0 1 2.8 2.7M115.1 152.1l9.2 9.2M117.9 149.3l9.7 9.3M117.9 149.3l-.2 .3a6.8 6.8 0 0 1-2.6 2.5M117.9 149.3l9.2 9.3"/>
<path d="M118.3 148.2l13.4 .4M118.3 144.4l.3 1a6.5 6.5 0 0 1-.3 2.8M118.3 144.4h13M118.3 148.2h13M127.1 158.6h.5M127.1 158.6l-2.8 2.7M127.6 158.6l-3.3 3.2M131.3 148.2l.4 .4M131.3 144.4v3.8M131.7 144v4.6M131.7 144l-13.4 .4M131.7 144l-.4 .4"/>
<path d="M132.4 151h.1M132.4 141.6h1.1v9.4h-1.1M99.8 161.3v.5M107.4 166.6v1.1h9.4v-1.1M109.8 165.9h4.6M110.1 165.6l-.3 .3M110.1 165.6h3.9M114 165.6l.4 .3M116.8 166.6h.1M124.3 161.3v.5"/>
<circle cx="112.1" cy="49.5" r="4.7"/>
<circle cx="112.1" cy="67.8" r="4.7"/>
<circle cx="112.1" cy="146.3" r="20"/>
<circle cx="112.1" cy="146.3" r="20.8"/>
<circle cx="112.1" cy="146.3" r="4.7"/>
</g>
<text font-size="7.1" x="92.7" y="286.8">Монтажная схема. Колодец 1</text>
<text font-size="5" x="164.5" y="14.9">1</text>
<g font-size="4.8">
<text x="163.6" y="9.4">№</text>
<text x="173.1" y="9.4">Наименование</text>
<text x="178.9" y="14.9">Колодец</text>
<text x="164.7" y="20.5">2</text>
<text x="169.5" y="20.5">Песчаная подушка</text>
<text x="164.7" y="26">3</text>
<text x="182.5" y="26">ЦПС</text>
<text x="198.2" y="289.5">2</text>
</g>
<g font-size="4.7">
<text x="80.2" y="99.7">1</text>
<text x="99.1" y="99.9">2</text>
<text x="119" y="99.7">3</text>
</g>
<text font-size="4.2" x="112.8" y="21.5">Уровень земли</text>
<g font-size="4.2" fill="#808080">
<text x="158.2" y="27.5" transform="rotate(-90 158.2 27.5)">100</text>
<text x="64.2" y="56.1" transform="rotate(-90 64.2 56.1)">969</text>
<text x="158.2" y="64.5" transform="rotate(-90 158.2 64.5)">870*</text>
<text x="163.2" y="149.4" transform="rotate(-90 163.2 149.4)">770</text>
<text x="175.5" y="151.5" transform="rotate(-90 175.5 151.5)">1270*</text>
<text x="108.8" y="193.3">770</text>
<text x="106.7" y="201.7">1270*</text>
</g>
<g font-size="4.1">
<text x="195.5" y="281.2">Лист</text>
<text x="109.1" y="295.6">Копировал</text>
<text x="168.6" y="295.7">Формат А4</text>
</g>
<g font-size="3.5">
<text x="24" y="182.2">Спецификация материалов:</text>
<text x="24" y="186.7">1. Габаритные размеры</text>
<text x="28" y="191.2">котлована</text>
<text x="28" y="195.8">под колодец (минимальные):</text>
<text x="28" y="200.3">Длина - 1270 мм</text>
<text x="28" y="204.8">Ширина - 1270 мм</text>
<text x="28" y="209.3">Глубина - 870 мм</text>
<text x="24" y="213.9">2. Песок - не менее 0,75 м3</text>
<text x="24" y="218.4">3. Цемент - не менее 0,15 м3</text>
<text x="24" y="222.9">4. Вода - не менее 0,3 м3</text>
<text x="24" y="228.6">1. Строительные и монтажные работы производить согласно своду правил</text>
<text x="28" y="233.2">СП 48.13330.2011 &quot;Организация строительства&quot;.</text>
<text x="24" y="237.7">2. Колодец монтируется под землю. Минимальное расстояние от края горловины (без крышки) до</text>
<text x="28" y="242.2">уровня земли должно составлять не менее 100 мм.</text>
<text x="24" y="246.8">3. Расстояние от края колодца до края котлована должно быть не менее 250 мм.</text>
<text x="24" y="251.3">4. Монтаж колодца производится на песчаную подушку толщиной не менее 100 мм.</text>
<text x="24" y="255.8">5. Обратная засыпка производится цементно-песчаной смесью (ЦПС) послойно (300 мм) с соотношением</text>
<text x="28" y="260.3">1:5 (цемент:песок), с одновременной трамбовкой каждого слоя и заполнением колодца водой с целью</text>
<text x="24" y="269.4">6. В случае плывуна, грунта типа торф, обрушения стенок котлована необходим монтаж опалубки из</text>
<text x="28" y="264.9">выравнивания внутреннего и наружного давлений. При работе использовать цемент марки М500.</text>
<text x="28" y="273.9">досок сечением 150х50.</text>
</g>
<g font-size="3.4">
<text x="11.4" y="174.6" transform="rotate(-90 11.4 174.6)">Подп. и дата</text>
<text x="11.4" y="205.1" transform="rotate(-90 11.4 205.1)">Инв. № дубл.</text>
<text x="11.6" y="229.9" transform="rotate(-90 11.6 229.9)">Взам. инв. №</text>
<text x="11.4" y="259.6" transform="rotate(-90 11.4 259.6)">Подп. и дата</text>
<text x="11.4" y="290" transform="rotate(-90 11.4 290)">Инв. № подл.</text>
<text x="20.4" y="290.4">Изм.</text>
<text x="28.2" y="290.4">Лист</text>
<text x="40.8" y="290.4">№ докум.</text>
<text x="62" y="290.4">Подп.</text>
<text x="75.6" y="290.4">Дата</text>
</g>
</svg>
